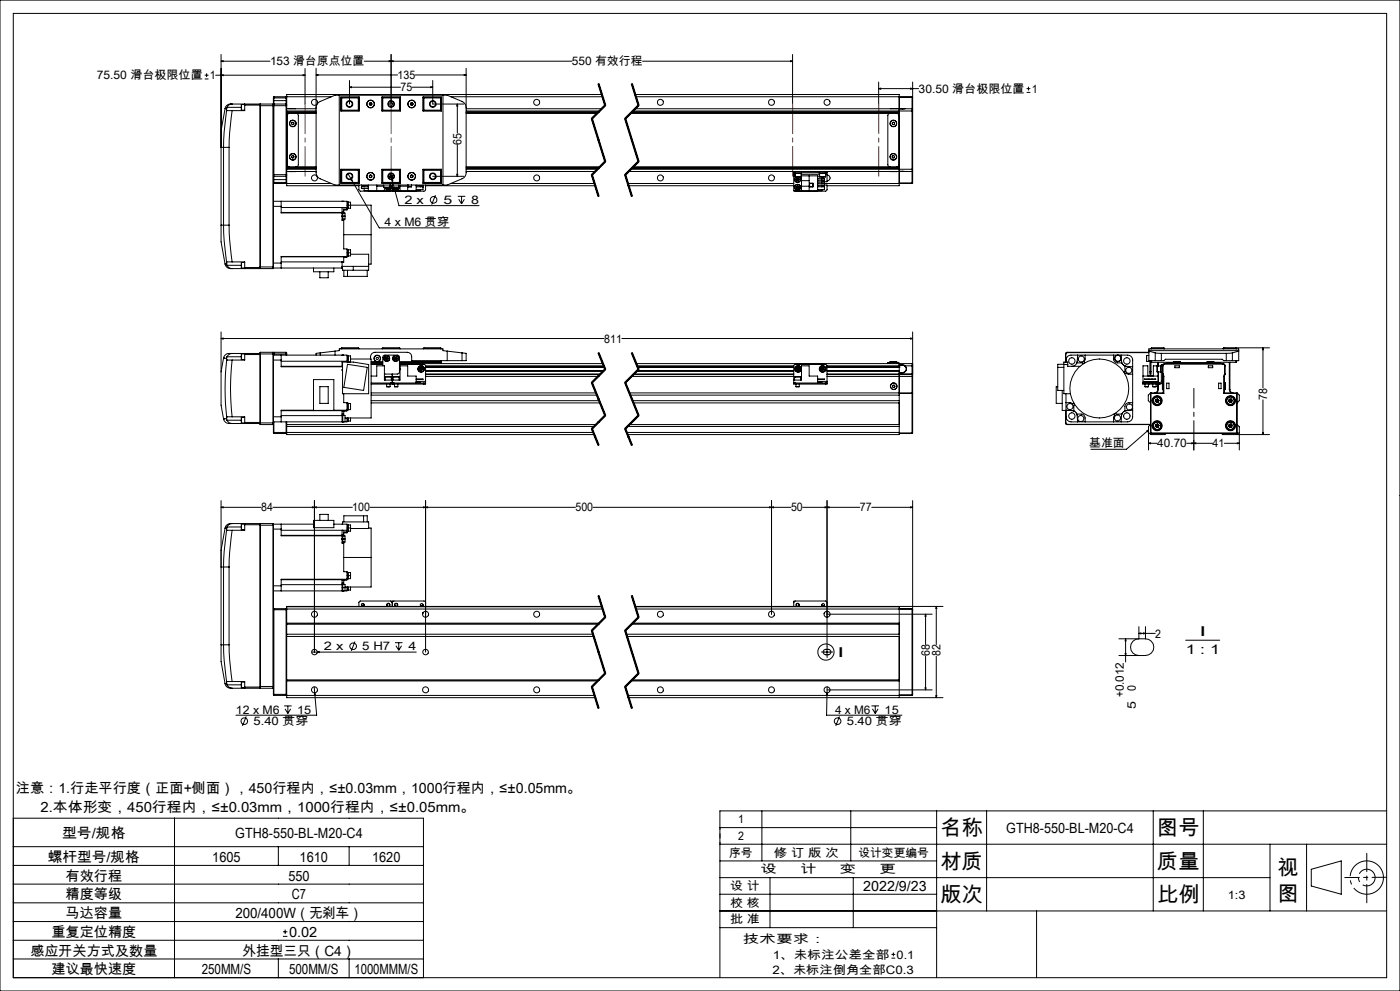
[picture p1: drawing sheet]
<svg xmlns="http://www.w3.org/2000/svg" width="420mm" height="297mm" viewBox="0 0 420 297" stroke-linecap="round" stroke-linejoin="round" font-family="sans-serif">
<g fill="none" stroke="#000" stroke-width=".3">
<path d="M0 0h420v297h-420zM4 4h412v289h-412zM66.3 18.3l.7-.1v.3zM66.3 18.3h14.7M66.3 16.3v51.2M116.7 18.2l.6 .1-.6 .2zM117.3 18.3l.6-.1v.3zM117.3 16.3v14.9M171.6 18.3h-62.3M192.8 18.3h45M237.2 18.2l.6 .1-.6 .2zM237.8 16.3v14.9"/>
<path d="M61.4 23.7h1.1M61.4 22.5h1.1M62 22v1.1M64.7 22.5h26.8M66.3 22.5l.7-.1v.3zM67.5 32.6l-1.2 6.6v5h.8M67.5 32.6h.5M68 33.1l-.8 6.5-.1 4.6M68 33.1l1.6 .1M68 32.6v.5M68.1 32.2l-.1 .4M68.1 32.2h4.3"/>
<path d="M69.6 31.2h-.3a1.6 1.6 0 0 0-1.8 1.4M69.6 33.2l-.7 6.5-.2 4.5M69.6 31.2l8.4 .1M69.6 31.2l-.8 .2-.7 .8M72.5 31.3v1.7M72.5 31.3h.9M72.5 33h.9M73.4 31.2v.3M73.4 31.5v1.7h-3.8M73.4 31.5h4.6M78 31.3v.4M78 31.7v48.3"/>
<path d="M78 31.7h8M78.1 31.2v49.3M78.1 31.2h3.8M78.1 31.2l-.1 .1M81.9 31.2v49.3M81.9 31.2l.1 .1M82 31.3v48.7M82 30.2v1.1M82 29.4h4M82 30.2h4M82.2 31.2v21.6M82.2 29v2.2"/>
<path d="M82.2 31.2h3.6M82.2 29l-.2 1.2M82.2 29h3.6M82.2 31.2l-.2 .1M85.8 31.2v21.6M85.8 29v2.2M85.8 31.2l.2 .1M85.8 29l.2 .2M86 31.3v.4M86 31.7v20.6M86 34h8.8M86 32.6h8.8"/>
<path d="M86 33.7h8.8M86 29h13.4M86 33.3h8.8M86 33.6h8.8M86.7 32.6h2M86.9 34l-.5 .2-.2 .3v15l.2 .3 .5 .2M87.5 36.8l.4-.2 .3 .3v.3l-.4 .2-.3-.3zM88.8 34l.5 .2 .2 .3v15l-.2 .3-.5 .2M90.9 22.4l.6 .1-.6 .2zM91.5 20.5v10.7M94.8 32.2l.4-1.1 .5-.5 4.8-2.1h33.7l4.8 2.1 .5 .5 .3 1.1M94.8 22.5l.6-.2v.3z"/>
<path d="M94.8 20.5l.1 31.6 .8 1.3 4.8 2.1h33.7l5.1-2.3 .5-1.5v-31.2M94.8 22.5h24.5M101.8 28.5v27M102.2 32.6h.1M102.2 29.1h5.6v4.2h-5.6zM102.3 29.3v4M102.3 29.3h5.2M102.5 29.2v4M102.5 29.2h5.3M102.5 33.2h5.3M102.5 29.2l-.2 .1M104.8 26.1l.6-.1v.3z"/>
<path d="M104.8 24.1v7.1M104.8 26.1h15.4M107.5 29.3l.2-.1v4l-.2-.2M107.5 33h-5.2l.2 .2M107.5 29.3v3.7M110.8 31.4l.4 .1M110.8 31v.4M111.2 30.8l.3 .2M111.2 30.8l-.4 .2M111.5 31.4l-.3 .1M111.5 31v.4M114.6 29.1h5.5v4.2h-5.5z"/>
<path d="M114.6 29.2h5.5M114.6 33.2h5.5M114.8 29.3v3.7M114.8 29.3l-.1-.1v4l.1-.2M114.8 33h5M114.8 29.3h5M119.8 29.3l.2-.1v4l-.2-.2M119.8 29.3v3.7M123.2 31v.4M123.2 31.4l.3 .1M123.5 30.8l.3 .2M123.5 30.8l-.3 .2"/>
<path d="M123.7 26.1h6.1M123.8 31.4l-.3 .1M123.8 31v.4M124.6 22.5h15.2M126.9 29.1h5.5v4.2h-5.5zM126.9 29.2h5.3M126.9 33.2h5.3M127.2 29.3v3.7M127.2 29.3l-.2-.1v4l.2-.2M127.2 33h5.1l-.1 .2M127.2 29.3h5.1M129.2 26l.6 .1-.6 .2z"/>
<path d="M129.8 24.1v7.1h9.4M132.2 29.2v4M132.2 29.2l.1 .1M132.3 29.3v4M132.3 32.6h.1M132.9 28.5v27M135.3 29h45.4M137.2 31.2l.1 .6h-.3zM137.2 31.2v8.6M139.2 22.3l.6 .2-.6 .1zM139.8 34h39.3M139.8 32.6h40.7"/>
<path d="M139.8 33.7h39.6M139.8 33.3h40M139.8 33.6h39.7M177.4 35.6l4 12.9M177.7 35.5l4 12.8M179.4 25.2l2 6.4M179.6 25.1l2 6.5-4 4 4 12.8-4 4 2 6.4M179.7 25.1l2 6.4M180.5 28.3h-94.5v3M181.4 31.4l-4 4M181.7 31.7l-4 4M187.4 35.6l4 12.9"/>
<path d="M187.7 35.5l4 12.8M189.1 34h80.7M189.4 25.2l2 6.4M189.4 33.7h80.4M189.5 33.6h80.3M189.6 25.1l2 6.5-4 4 4 12.8-4 4 2 6.4M189.7 25.1l2 6.4M189.9 33.3h83.7M190.5 28.3h79.3v5M190.5 32.6h80.3M190.7 29h82.9M191.4 31.4l-4 4"/>
<path d="M191.7 31.7l-4 4M263.6 26.6l.6-.2v.3zM263.6 26.6h12M263.6 24.6v6.6M267 34l-.5 .2-.2 .3v15l.2 .3 .5 .2M267.1 32.6h2M267.7 36.8l.3-.2 .4 .2-.1 .4-.3 .2-.3-.3zM269 34l.5 .2 .2 .3v15l-.2 .3-.5 .2M269.8 33.3v17.4M269.8 29.2h3.8M270.8 32.7h-1v.6M270.8 32.6h.7"/>
<path d="M270.8 32.6v.1M271.5 32.6l-.7 .1M271.5 32.6h2.1M273.2 26.4l.6 .2-.6 .1zM273.6 33.3h.2M273.6 32.6v.7M273.6 32.6l.2 .2M273.6 29l.2 .1-.2 .1M273.6 29v.2M273.6 29.2v3.4M273.6 33.3v17.4M273.8 24.6v8.2"/>
<path d="M273.8 32.8v.5M273.8 33.3v17.4M308 27.7h1.1M308 26.6h1.1M308.5 26v1.1M67.1 44.2h1.6M67.1 44.2v23.3M68.7 44.2v23.3M82 54.6h4M82 52.3h4M82 52.7l.2 .1M82 53.8h4"/>
<path d="M82 54.8l.2 .2M82.2 52.8v2.2M82.2 52.8h3.6M82.2 55h3.6M85.8 52.8v2.2M86 52.3v.4M86 52.7v3h21.7M86 50h8.8M86 50.3h8.8M86 51.4h8.8M86 55h13.4M86 50.7h8.8"/>
<path d="M86 50.4h8.8M86 52.7l-.2 .1M86 54.8l-.2 .2M86.7 51.4h2M87.6 46.7l.3-.1 .3 .3-.1 .4-.4 .1-.2-.3zM102.2 51.4h.1M102.2 50.7h5.6v4.2h-5.6zM102.3 50.7v4M102.3 54.7h5.2M102.3 54.7l.2 .1M102.5 50.8v4M102.5 54.8h5.3"/>
<path d="M102.5 50.8l-.2 .2h5.2M102.5 50.8h5.3M104.4 52.1l.9 1.4M105.3 53.5l.4 .5-.3 .1zM105.3 53.5l8.5 14.8h21M107.5 51l.2-.2v4l-.2-.1M107.5 51v3.7M107.7 55.5v1.4l.4 .4 9.3-.1M108.4 56l.4-.3 .4 .3M108.4 55.5v.1h2.1M108.4 56h2.1M108.4 56v.3"/>
<path d="M108.4 56v.5h2.1M108.6 56.5h.4M109.3 56.5v.6h1.2M109.3 55.6v.4M110.5 55.5v1.7h14.3v-1.7M110.8 53l.4 .2M110.8 52.6v.4M111.2 52.5l.3 .1M111.2 52.5l-.4 .1M111.5 53l-.3 .2M111.5 52.6v.4M113 55.5v1.7"/>
<path d="M113 55.8h2.1M114.6 50.7h5.5v4.2h-5.5zM114.6 54.8h5.5M114.6 50.8h5.5M114.8 51v3.7M114.8 54.8v.1M114.8 51l-.1-.2v4l.1-.1M114.8 54.7h5M114.8 51h5M115.1 56.1h1.8M115.1 55.5v.6M115.3 56.2v1"/>
<path d="M115.5 54.8v.1M116.1 56.2v.3M116.1 56.5l.5 .1M116.5 56.2l-.4 .3M116.5 56.2l.1 .4M116.6 56.2l.4 .1M116.9 55.5v.6M116.9 55.9l.1 .4M116.9 53h.3zM117 53l.2 .2M117 56.3l-.4 .3M117 53.1l.1 .1"/>
<path d="M117.1 55.5a.87 .87 0 0 1-.2 1.4 .87 .87 0 0 1-1.3-.7M117.1 55.5a.91 .91 0 0 1-.2 1.5 .91 .91 0 0 1-1.3-.8M117.1 52l.4 1.7M117.2 53h.1M117.2 52.7h.5M117.2 52.4v.6M117.5 53.7l.4 .5-.3 .1zM117.5 53.7l2.2 7.9h24M117.7 52.6v.5M117.7 55.5v1.7M117.8 56.1h1.8M117.8 55.5v.6"/>
<path d="M118.4 56.2v.2M118.4 56.4l.5 .2M118.8 56.2l-.4 .2M118.9 56.2v.4M118.9 56.2l.4 .1M119.2 54.8v.1M119.3 56.2v.1M119.3 56.3l-.4 .3M119.6 55.6a.9 .9 0 0 1-.5 1.4 .9 .9 0 0 1-1.2-.8M119.6 55.7a.87 .87 0 0 1-.5 1.3 .87 .87 0 0 1-1.1-.8M119.6 55.5v.6M119.8 51l.2-.2v4.1"/>
<path d="M119.8 51v3.7M119.8 54.8v.1M119.8 54.7l.2 .1M120 55.5v1.7M120 55.8h2.3M122.3 55.5v1.7M122.4 55.5v.5h1.1l-.1-.5M122.4 55.5v.5M123.2 52.6v.4M123.2 53l.3 .2M123.5 52.5l.3 .1M123.5 52.5l-.3 .1"/>
<path d="M123.8 53l-.3 .2M123.8 52.6v.4M124.8 56h2.1M126.1 55.6v.4l.4-.3 .4 .3M126.1 56.8v.3h-1.3M126.9 56v.3M126.9 50.7h5.5v4.2h-5.5zM126.9 55.5v.1h-2.1M126.9 56v.8h-2.1M126.9 54.8h5.3M126.9 50.8h5.3M127.2 51v3.7"/>
<path d="M127.2 51l-.2-.2v4l.2-.1M127.2 54.7h5.1M127.7 55.5v1.4l-.4 .4-9.4-.1M127.7 55.7h50.8M129.8 52.8h9.4M130.6 58.5l-1.1 2.8M132.2 50.8v4M132.2 50.8l.1 .2h-5.1M132.3 50.7v4M132.3 51.4h.1M132.3 54.7l-.1 .1M135.3 55h43"/>
<path d="M137 52.2h.3l-.1 .6zM137.2 43.4v9.4M137.3 58.8h2.3M137.6 59.7l.9 1.4M138.5 58.8v2.3M139.3 59.7l-.8 1.4M139.8 50h40.2M139.8 50.3h39.9M139.8 51.4h38.8M139.8 50.7h39.4M139.8 50.4h39.8M177.4 52.5l2 6.4"/>
<path d="M177.7 52.3l2 6.5M181.4 48.3l-4 4M181.7 48.5l-4 4M187.4 52.5l2 6.4M187.7 52.3l2 6.5M188.3 55h49.8M188.6 51.4h49.5M188.6 55.7h49.5M189.2 50.7h84.4M189.6 50.4h80.2M189.7 50.3h80.1M190 50h79.8"/>
<path d="M191.4 48.3l-4 4M191.7 48.5l-4 4M238.1 51.4h.5M238.1 51.7h.5M238.1 51.7v.5M238.1 51.4v.3M238.1 52.2v5h7.2v-4.5h-5M238.1 52.7h.4M238.1 52.2h.4M238.4 51.7v.3h2.1v-.3M238.5 53h.1M238.5 53h1.8"/>
<path d="M238.5 52v1M238.6 53h1.7M238.6 51.4v.3M238.6 51.4h9M238.6 51.7h9M238.8 53.8l.2 .5M238.8 55.9l.1 .5M238.8 55.9l.5 .2M238.9 53a.91 .91 0 0 0-.3 1.4 .91 .91 0 0 0 1.4 0 .91 .91 0 0 0-.3-1.4M238.9 56.4l.4 .2M238.9 53a.88 .88 0 0 0-.3 1.3 .88 .88 0 0 0 1.4 0 .88 .88 0 0 0-.4-1.3M239 53.4h.5"/>
<path d="M239 53.4l-.2 .4M239 53.4l.3 .4M239.3 55.6l-.5 .3M239.3 55.6l.4 .2M239.3 55.6v1M239.3 56.1l-.4 .3M239.3 56.1l.4 .2M239.3 53.8l-.3 .5M239.3 53.8l.2 .4M239.5 53.4l.3 .4M239.5 53.4l-.2 .4M239.5 54.2l-.5 .1"/>
<path d="M239.7 55.8v.5M239.7 55.8l-.4 .3M239.7 56.3l-.4 .3M239.8 53.8l-.3 .4M239.8 53.8h-1M240.3 52v1M240.3 52.2h5.6M240.5 52.7v4.5M240.5 54.1h2.2M240.5 55.8h2.2M242.7 52.7v4.5M242.9 54.9h1v1.1h-1z"/>
<path d="M243.9 55h-1v1M245.3 53.4h2v.5M245.3 54.3h2v.5h-2M245.3 55.1h2v.5h-2M245.3 56h2M245.3 53.9h2M245.3 52.8h.6M245.8 51.7v.3h2v-.3M245.9 53h1.7M245.9 53h1.8M245.9 52v1M246.6 55.6v.4l.3-.3 .4 .3"/>
<path d="M246.6 53v.4M246.6 54.8v.3M246.6 56.8v.3h-1.3M246.6 55h27M246.7 53.4h.5M247.3 53.9a.41 .41 0 0 1-.4 .3 .41 .41 0 0 1-.3-.3v.4M247.3 53.7v.2M247.3 56v.3M247.3 55.5h.8v1.4l-.4 .4-9.3-.1M247.3 56v.8h-2M247.3 53.8h.1M247.6 51.4h.5"/>
<path d="M247.6 51.7h.5M247.6 51.4v.3M247.6 53h.1M247.7 52v1M247.7 52.2h.4M248.1 52.4a.9 .9 0 0 1 .9 .9 .9 .9 0 0 1-.9 .9M248.1 51.7v.5M248.1 51.4v.3M248.1 52.2v2.3h-.8M248.1 51.4h22.7M267.1 51.4h2M267.8 46.7l.3-.1 .3 .4-.1 .3-.4 .1-.3-.3z"/>
<path d="M269.8 50.7v5h-21.7M269.8 50.7v.6h1M269.8 54.8h3.8M270.8 51.3l.7 .1M270.8 51.4h.7M270.8 51.3v.1M271.5 51.4h2.1M273.6 50.7h.2M273.6 50.7v.7M273.6 54.8h.2M273.6 54.8v.2M273.6 51.4v3.4"/>
<path d="M273.8 50.7v.5M273.8 51.2l-.2 .2M273.8 54.8l-.2 .2M273.8 51.2v3.6M66.3 67.5v5l1.2 6.6M66.3 67.5h.8M67.1 67.5h1.6M67.1 67.5l.1 4.6 .8 6.5M67.5 79.1a1.8 1.8 0 0 0 2.1 1.4M68 78.6v.5M68 79.1l.1 .4M68 79.1h-.5"/>
<path d="M68.1 79.5l.5 .6 1 .4M68.1 79.5h4.3M68.7 67.5l.2 4.5 .7 6.5M69.6 78.5l-1.6 .1M69.6 78.5h3.8v1.7M72.5 78.7v1.6M72.5 78.7h.9M82 60.3h2.3M82 61.8h2.3M82 78.8h2.3M84.3 60.3v1.5M84.3 78.8v1.5"/>
<path d="M84.3 60.3h19.8v2.6h-1M84.3 61.8v2h18.3M84.3 63.7h18.3M84.3 78.5h18.3M84.3 62.2h19.8M102.6 60.3h.2M102.6 63.8v1M102.6 63.8h.2v2h-.2M102.6 64.8v1.3h.5M102.6 63.7v.1M102.6 62.2h.1M102.6 62.2v1.5"/>
<path d="M102.6 62.2v.1M102.6 78.5v1.8M102.6 64.8h.9M102.6 79.8h8M102.6 63.6h.5M102.8 63.8h.7v1M102.8 60.3h.1M103.1 65.7v.4M103.1 63.6v.2M103.1 66.1v8.5h1v2.3M103.1 70.3h8.2M103.5 64.8v.9h-.7"/>
<path d="M104.1 76.9l-19.8 .1M104.1 74.8h.4v2M104.1 61.5h7.2v8.8M104.1 77.1h-1v1.5l-.5-.1M104.1 62.6h-1v1M104.1 60.5h.4v2h-.4M104.1 76.9h-19.8v1.9M104.1 75.8h1.1M104.3 74.8v2M104.3 60.5v2M104.5 74.9h.7v.9M104.5 60.6h.7v1.8h-.7"/>
<path d="M105.2 75.8v.9l-1.1 .1M105.2 76.2h5.4v4.8h-7.8v-.7h-20.8M106 79.8v1.2M111.3 70.3v8.9h-.7M66.3 99.5v11.9M72.5 80.3h.9M73.4 80.2v.3M73.4 80.2h4.6M78 80.4l-8.4 .1M78 80v.4M78 80h4M78 80.4l.1 .1"/>
<path d="M78.1 80.5h3.8M82 80l-.1 .5M94.1 80.3v1.2h6.1v-1.2M96 81.5v1.8h2.5v-1.8M103.2 81v1.8h7v-1.8M104.2 81v1.8M273.8 99.5v12.6M66.3 101.5l.7-.2v.3zM66.3 111.4v10l.8 4.2M66.3 101.5h115M67.1 107.3h.1M67.1 107.3l.9 .1"/>
<path d="M67.1 107.3l-.8 4.1M68 107.4v.4M68 107.8l1.6 .1M68 107.8a74.9 74.9 0 0 0 0 17.2M68.1 106.9l-.1 .5M68.1 106.9h4.3M69.6 105.9h-.2a1.84 1.84 0 0 0-2.3 1.4M69.6 107.9a73.4 73.4 0 0 0 0 17M69.6 105.9a1.76 1.76 0 0 0-1.5 1M69.6 105.9h8.4M72.4 106.9l.1 .9M72.5 106.1l-.1 .8"/>
<path d="M72.5 106.1v1.7M72.5 106.1h.9M72.5 107.8h.9M73.4 105.9v.4M73.4 106.3v1.6h-3.8M73.4 106.3h4.6M78 106.1h8M78 106.3v20.3M78.1 105.6l-.1 .7M78.1 105.6v21.6M78.1 105.6h3.8M81.9 105.6v21.6"/>
<path d="M81.9 105.6l.1 21.1M82 106.4h22.1v1.9M82 107.9h2.3M82.2 105.6v.8M82.2 105.6h3.6M82.2 105.6l-.2 .2M84.3 106.4v1.5M84.3 107.9v2h18.3v-1.4h3.4l4.6 .8v8.7h-7.8v-9.5M84.3 109.8h18.3M84.3 108.3h19.8M85.8 105.6v.8M85.8 105.6l.2 .5"/>
<path d="M86 106.1v.3M94.1 113.8h6.1v9.2h-6.1zM96 115.9h2.5v5h-2.5zM96.1 105.8l-1.3 .1v.5M96.1 105.8v.6M100.5 105.2v1.2M100.5 105.2l1.3-.1v-.5h31.1v.5l1.3 .1M100.5 105.2l-4.4 .6M102.3 104.4h5.4M102.3 104.4v.2M102.5 104.2h5l.2 .2M102.5 104.2v.4"/>
<path d="M102.5 104.2l-.2 .2M102.6 106.4h.1M102.8 110.7v.3M102.8 106.4h.1M103.1 118v2.7h1v2.4h-19.8M104.1 106.6h.4v2M104.1 108.3v.2M104.2 109.2l6 .9-1.1 6.9-5.9-.9zM104.3 106.6v1.9M104.5 106.7h.7v.9M105.2 107.6h6.1v17.7h-7.8M105.2 107.6v.9"/>
<path d="M107.7 104.4v.2M111.2 107.6a1.55 1.55 0 0 1 1.3-2h9.7a1.33 1.33 0 0 1 1.3 1.3v1.2h15.1M111.3 117.8h67.5M111.3 118.4h67.8M111.3 109h3.5M111.3 114.8h5.9M111.3 115.1h5.9M111.3 109.2h3.5M111.3 112.7h1.7v-3.1h2.3v4.3h4.7v-4.3h2.3v3.1h2.5v2.1M111.3 108.6h3.5M111.3 108.4h3.5M114.7 104.4l.1-.2h5l.2 .2"/>
<path d="M114.7 104.4h5.3M114.7 104.4v.2M114.8 109.6v-2.5l.5-.6 4-.1 .4 .3v5.1l-.5 .3h-3.9M115.5 107.5l.3 .4M115.6 113h1.8M115.6 113v.9M115.7 107h.5M115.7 107l-.2 .5M115.7 107l.3 .4M116 115.9h1M116 115.1v.8M116 107.4h.5"/>
<path d="M116 107.4l.3 .4M116 107.4l-.2 .5M116 107.4l-.5 .1M116.2 107l.3 .4M116.2 107l-.2 .4M116.3 107.8l-.5 .1M116.5 107.4l-.2 .4M117 115.1v.8M117.2 114.8h1M117.2 115.1h.5M117.2 114.8v.3M117.4 112.9l-1.8 .1"/>
<path d="M117.4 113h.1M117.4 113v.9M117.7 115.1h.5M117.7 112.1v3M117.9 113h.2M117.9 113v.9M118.1 112.9l-.2 .1M118.1 112.9h1.6M118.2 114.8h9M118.2 115.1h9M118.2 114.8v.3M118.2 107.5l.2 .4"/>
<path d="M118.4 115.9h.9M118.4 115.1v.8M118.4 107h.5M118.4 107l-.2 .5M118.4 107l.6 .8M118.7 107.4h.5M118.7 107.4l-.3 .5M118.7 107.4l-.5 .1M118.9 107l.3 .4M118.9 107l-.2 .4M119 107.8l-.6 .1M119.2 107.4l-.2 .4"/>
<path d="M119.3 115.1v.8M119.7 113h.1M119.7 113v.9M119.8 110l.2 .5-.2 .6M119.8 109.2l7.7 .2 .2 4.9M119.8 110.2v.7M119.8 110.3v.5M119.8 109h61M119.8 108.4h12.4M120 104.4v.2M124.8 114.4h1.3v.2h-1.3M124.8 113.6h2.1l-2.1 .1"/>
<path d="M124.8 114.3h2.9M125.9 110.3v.5M125.9 110.3l.4 .3M125.9 110.8l.5 .3M126.3 110.1l-.4 .2M126.3 110.1l.5 .2M126.3 110.1l.1 1M126.3 110.6l-.4 .2M126.3 110.6l.5 .2M126.8 110.3v.5M126.8 110.3l-.5 .3M126.8 110.8l-.4 .3"/>
<path d="M127 104.4h5.3M127 104.4v.2M127.2 114.8h.5M127.2 114.8v.3M127.7 114.8v.3h-.5M127.7 114.3v.5M127.7 110h53.6M127.7 111.2h53.4M127.7 110.1h53.6M127.7 111.1h53.5M127.7 109.6h53.4M127.7 112.1h52.5"/>
<path d="M127.7 112.3h52.3M127.7 112.8h51.7M127.7 109.9h53.5M127.7 111.2h53.3M132.2 104.2h-5l-.2 .2M132.2 108.4l.1 .2h-12.5M132.2 104.2v.4M132.2 108.1v.3M132.2 104.2l.1 .2M132.3 104.4v.2M132.3 108.1v.9M134.2 105.2v2.9"/>
<path d="M134.2 105.2l4.4 .6M138.6 105.8l1.2 .1v2.2h-1.2M138.6 105.8v2.3M177.4 114.7l4 9.9M177.7 114.6l4 9.8M179.4 105.8l2 4.9M179.6 105.8l2 4.9-4 4 4 9.8-4 4 2 4.9M179.7 105.7l1 2.5M180.7 108.2l1 2.4zM181.4 110.6l-4 4M181.7 110.8l-4 4M186.5 101.5h87.3"/>
<path d="M187.4 114.7l4 9.9M187.7 114.6l4 9.8M188.8 117.8h84.8M189.1 118.4h80.7M189.4 105.8l2 4.9M189.4 112.8h48.7M189.6 105.8l2 4.9-4 4 4 9.8-4 4 2 4.9M189.7 105.7l2 4.9M190 112.3h48.1M190.2 112.1h47.9M190.8 109h82.8M191 111.2h47.1"/>
<path d="M191.1 111.2h47M191.1 109.6h47M191.2 111.1h46.9M191.2 109.9h46.9M191.2 110h46.9M191.3 110.1h46.8M191.4 110.6l-4 4M191.7 110.8l-4 4M238.1 114.8h.5M238.1 113.9h2.4v-4.3h2.2v3.1h2.6v2.1M238.4 113h.1M238.4 113v.9"/>
<path d="M238.5 112.9l-.1 .1M238.5 112.9h1.6M238.6 114.8v.3M238.6 114.8h9M238.6 115.1h9M238.8 115.9h1M238.8 115.1v.8M239 110.8l.4 .3M239 110.3v.5M239 110.3l.4 .3M239.4 110.6v.5M239.4 110.6l.5 .2"/>
<path d="M239.5 110.1l-.5 .2M239.5 110.1l.4 .2M239.5 110.1l-.1 .5M239.8 115.1v.8M239.9 110.8l-.5 .3M239.9 110.3v.5M239.9 110.3l-.9 .5M240.2 113h.1M240.2 113v.9M245.3 114.4h1.3v.2h-1.3M245.3 113.6h2l-2 .1M245.3 114.3h2.8"/>
<path d="M246.3 110.3l.1 .5M246.3 110.3l.5 .3M246.4 110.8l.4 .3M246.7 110.1l-.4 .2M246.7 110.1l.5 .2M246.7 110.1l.1 1M246.8 110.6l-.4 .2M246.8 110.6l.4 .2M247.2 110.3v.5M247.2 110.3l-.4 .3M247.2 110.8l-.4 .3M247.6 114.8h.5"/>
<path d="M247.6 114.8v.3M248.1 109.9l21.7 .1M248.1 111.2h21.7h-21.7M248.1 114.3v-4.7l-.3-.3-9.2-.1-.5 .4v5.5h.5M248.1 114.8v.3h-.5M248.1 114.3v.5M248.1 110h21.7M248.1 110.1h21.7M248.1 111.1h21.7M248.1 109.6h21.7M248.1 112.3h25.5M248.1 112.8h25.5"/>
<path d="M266.3 109v-.3h3.4v.3M267 108.4h2M267 108.4v.6M267.1 108.7h1.9M267.9 115.4h.4l.2 .4-.2 .3h-.4l-.2-.4zM269 108.4v.6M269.8 109.6v20.6h-81.6M269.8 110h.1M269.8 117.9h3.8M269.8 111.8h1M269.8 111.7h1M269.8 109.5h1"/>
<path d="M270.8 109.3h-1v-.3v.6M270.8 109.5l.6 .2M270.8 109.3l.7 .3M270.8 109.3v.2M270.8 111.7v.1M271.4 109.7a1.07 1.07 0 0 1 .4 1.2 1.07 1.07 0 0 1-1 .8M271.5 109.6a1.19 1.19 0 0 1 .4 1.3 1.19 1.19 0 0 1-1.1 .9M271.5 109.6h2.1M271.5 109.6l-.1 .1M273.2 101.3l.6 .2-.6 .1zM273.6 117.8v.1M273.6 117.8l.2 .1h-.2"/>
<path d="M273.6 109v.6M273.6 109l.2 .1v.5h-.2M273.6 112l.2 .1M273.6 112v.3M273.6 112.8h.2M273.6 112.3v.5M273.6 109.6v2.4M273.6 112.8v5M273.6 117.9v11.8M273.6 112l-25.5 .1M273.8 112.1l-.2 .2M273.8 112.1v.7"/>
<path d="M273.8 112.8v16.9M317.3 110.1h1.9M317.3 115.9h-.4v5h1.8M318.7 117v6h2.2M319.2 109.2h-1.9v7.8h1.9M319.2 109.3h1.1M319.7 106.1h.1M319.7 106.1v2.4M319.8 106.1v2.4M319.8 118v6.9a1.57 1.57 0 0 0 1.5 1.5h2.8M320.1 105.7l-.3 .4M320.1 105.6l-.4 .5"/>
<path d="M320.1 105.6h24.6M320.1 105.6v.1M320.1 105.7h24.6M323 108.8a1.55 1.55 0 0 1-1.4 1M323 108.8h1.8l.2 .2M323.3 106.4l-.3 2.4M324 109.8h-3.7v-1.3h-1.1v9.5h1.9M325.5 106.4v1.3l-.3 .7 .2 .4M334.1 106.4v1.2a1.21 1.21 0 0 0 1.1 1.2h1.3l1 .9M335.2 106.4h-13.9a1.62 1.62 0 0 0-1.5 2.1M335.5 106.4h2.8a1.45 1.45 0 0 1 1.5 1.5v13.9M336.3 106.4l.1 1.2a1.83 1.83 0 0 0 1.1 2.1"/>
<path d="M337.5 112l.3-.2 .6 .3h1.4M337.5 109.7v1.7l-.3 .2M337.5 109.7l2.3 .2M342.9 112.7h4.6M343 114.4h4.3v.2h-4.3zM343.3 113.6l.9 .1zM343.4 114.8h-.6v.3h.6M343.4 114.8h4.5M343.4 115.1h1.3M343.4 114.8v.3M343.5 115.9h1M343.5 115.1v.8"/>
<path d="M344 106.5v1.8M344 108.3h1M344 106.5h.7M344.5 113.6l.5 .1zM344.5 115.1v.8M344.7 115.1h1M344.7 114.8v.3M344.7 105.1h26.9M344.7 105.2l1.9 .6M345 111.4v.7h.3v-.7M345 111.4h.3M345 108.1v3.3"/>
<path d="M345.2 117.9v-.1l.1 .1M345.2 117.9h.1M345.2 117.9v11.8M345.3 117.9h3.8M345.3 104.4h4M345.3 104.4v.2M345.3 108.1v3.3M345.3 117.9v11.8M345.3 108.4l.2 .2M345.3 113.6l.6 .1zM345.5 104.2h3.6M345.5 108.6h6.6"/>
<path d="M345.5 104.2v.4M345.5 108.1v.5M345.5 104.2l-.2 .2M345.7 115.1h2.2M345.7 114.8v.3M345.8 115.9h1.1M345.8 115.1v.8M346.2 113.6l.5 .1zM346.6 108.1h1.8M346.6 105.8l1.8 .1M346.6 108.1h-1.9v-3.5h26.9v3.5h-1.9M346.6 105.8v2.3"/>
<path d="M346.7 119.7l-.1 .5M346.7 119.7l.8 .8M346.9 115.1v.8M347.1 109.7l.1 1.8zM347.2 111.5h1M347.3 116.8a.96 .96 0 0 1-1 1M347.3 116.8h.2M347.3 108.6v1M347.3 115.1v1.7M347.3 119.6l.4 .4M347.3 119.6l-.6 .1M347.3 119.6l-.2 .5"/>
<path d="M347.5 111.5v3.3M347.5 116.8l-.6 1M347.5 108.6v1.1M347.5 115.1v1.7M347.7 120l-.2 .5M347.7 120l-.6 .1M347.9 114.8v.3M348.2 109.7l-2.2-.1v3h-1.7v-3h-1.4v5.2M348.4 109.6h-.2v1.9h.2M348.4 114.3l-.5 .5M348.4 114.3h.4M348.4 105.9h19.5"/>
<path d="M348.4 108.1h.7l.5-.4h17l.5 .4h.8M348.4 109.7h.4M348.4 105.9v2.2M348.4 109.7v4.6M348.7 114.8l.1 2M348.7 114.8h.1M348.8 114.8h-.1M348.8 112.1v.2M348.8 109.6v-.4h-.4v.5M348.8 114.3a.79 .79 0 0 1-.9 .8M348.8 109.6h.1M348.8 112v.3"/>
<path d="M348.8 112h.1M348.8 114.8v2M348.8 114.8h.1M348.8 116.8h.1M348.8 109.6v4.7M348.8 112.3l.2 .5M348.9 112v.1M348.9 109.6v2.4M348.9 114.8h.1M348.9 112.1l.2 .7M348.9 112.1l-.1 .2M348.9 114.8v2"/>
<path d="M349 116.7l-.1 .1M349 112.8h.1M349 117.8l.1 .1M349 117.8h-3.8l-.7 .6v1.7l.7 .7M349 112.8v5M349.1 104.2v.4M349.1 112.8v5.1M349.1 104.2l.2 .2M349.3 104.4v.2M349.4 109v.1M349.4 109.1l-.5 .5M349.4 109l-.5 .1-.1 .5"/>
<path d="M349.4 109h17.5M349.4 109.1h17.5M350 114.8h.7v1.7h-.7zM350.8 108.7h-.7v.3M350.8 108.7h14.7M350.8 108.7v.3M352.1 108.4h2.1M352.1 108.6l.1 .1M352.1 108.6h2.1M352.1 108.4v.3M352.5 109.6h1.3v.6h-1.3zM354.2 108.6l-.1 .1"/>
<path d="M354.2 108.4v.2M362.1 108.4h2M362.1 108.6l.1 .1M362.1 108.6h2M362.1 108.4v.2M362.5 109.6h1.3v.6h-1.3zM364.1 108.4v.2M364.1 108.6h6.7M365.5 108.7h.6v.3M365.5 108.7v.3M365.6 114.8h.7v1.7h-.7zM366.9 109.1l.5 .5"/>
<path d="M366.9 109v.1M366.9 109l.4 .1 .2 .5M367 104.4h4M367 104.4v.2M367.1 112.8h.2M367.1 117.9h3.9M367.1 104.2v.4M367.1 112.8v5.1M367.1 104.2l-.1 .2M367.3 116.7v.1M367.3 117.8l-.2 .1M367.3 117.8h3.9l.6 .6v1.7l-.6 .7"/>
<path d="M367.3 112.8v5M367.3 114.8h.1M367.3 112.1l-.2 .7M367.3 112.1l.2 .2M367.3 114.8v2M367.3 114.8h.2M367.3 116.8h.2M367.4 112l-.1 .1M367.4 112h.1M367.4 109.6h.1M367.4 109.6v2.4M367.5 112.3l-.2 .5"/>
<path d="M367.5 114.8v2M367.5 112.1v.2M367.5 112v.3M367.5 109.6v2.5M367.9 108.1h1.8M367.9 105.9v2.2M368.8 119.7l-.2 .5M368.8 119.7l.7 .8M368.8 116.8l.6 1M368.8 116.8h.2M368.8 108.6v8.2M369 116.8a.96 .96 0 0 0 1 1"/>
<path d="M369 108.6v8.2M369.3 119.6l.4 .4M369.3 119.6l-.5 .1M369.3 119.6l-.2 .5M369.7 105.8l-1.8 .1M369.7 120l-.2 .5M369.7 120l-.6 .1M369.7 105.8v2.3M370.8 108.1v.5M371 117.9h.2M371 117.9v-.1l.2 .1M371 104.4l-.2-.2v.4"/>
<path d="M371 104.4v.2M371 108.1l-.2 .5M371 117.9v11.8M371.2 117.9v11.8M371.6 105.2l-1.9 .6M378.9 104.2v12.1M378.9 119.8v10.4M378.9 104.2l.1 .6h-.3zM380.9 104.2h-13.8M67.1 125.6a2.06 2.06 0 0 0 2.5 1.3M67.1 125.6h.1M68 125.4l.1 .5"/>
<path d="M68 125.4l-.9 .2M68 125v.4M68.1 125.9l.6 .7 .9 .3M68.1 125.9h4.3M69.6 124.9l-1.6 .1M69.6 124.9h3.8v1.7M69.6 126.9h8.4M72.4 125.9l.1 .8M72.5 125.1l-.1 .8M72.5 125.1v1.6M72.5 125.1h.9M72.5 126.7h.9"/>
<path d="M73.4 126.6v.3M73.4 126.6h4.6M78 126.6l.1 .6M78 126.7h4M78.1 127.2h3.8M82 126.7v.5M82 129.5h4M82 124.9h2.3M82 127.2l.2 2.7M82 127.2h-.1M82.2 129.9h3.6M82.2 126.4v3.5"/>
<path d="M84.3 124.9v1.5M84.3 124.6h18.3M85.8 126.4v3.5M86 126.4v3.8h92.3M86 129.6h92M86 127.2h92.8M86 127.8h92.2M86 129.7l-.2 .2M94.1 122.9h-9.8v2M100.2 122.9h3.9M102.6 123.1h.1M102.6 123.1v1"/>
<path d="M102.6 124.6v1.8M102.6 124.5h.2v1.9M102.6 124.1v.5M102.6 124.1h.5M102.8 124.5h.7v1.9h-.7M103.1 124.1v.4M103.1 126.4h.1M104.1 120.9h.4v1.9l-.4 .1M104.1 123.2h-1v.9M104.1 125.3v1.1h-22.1M104.3 120.9v2M104.3 125.3v1"/>
<path d="M104.5 120.9h.7v1.9h-.7M104.5 125.3v1h-.4M105.2 125.3v.9h-.7M111.3 120.1h68.4M111.3 120.8h68.7M177.4 128.6l2 4.9M177.7 128.4l2 4.9M181.4 124.4l-4 4M181.7 124.6l-4 4M187.4 128.6l2 4.9M187.7 128.4l2 4.9M188 129.6h81.8"/>
<path d="M188.2 127.8h81.6M188.8 127.2h81M189.7 120.1h80.1M190 120.8h79.8M191.4 124.4l-4 4M191.7 124.6l-4 4M269.8 129.7h3.8M269.8 129.9h3.8M273.6 129.7v.2M273.6 129.7h.2M273.8 129.7l-.2 .2M319.7 126.7l.4 .5"/>
<path d="M319.7 126.7h.1M319.7 123v3.7M319.8 126.7l.3 .5M319.8 123v3.7M319.8 120.7h1.4l.6 .3 .4-.2M319.8 122.9l2.4 .3M320.1 127.2h25.1l-.6 .6v7.1M320.1 127.2h25.1M320.1 127.2h.1M322.1 123.2l.4 .2M322.2 123.2l.8 .9M322.4 121.3l-.2 .1v1.8"/>
<path d="M322.9 123.8l.1 .3M323 124.1h1.4a1.14 1.14 0 0 1 1.1 1.2v1.1M323 124.1l.3 2.3M334.2 124.1l.2 .3-.3 .6v1.4M334.6 123.8l.2 .3h1.7M336.5 124.1l-.2 2.3M336.8 123.8l-.3 .3M337.5 123.2l-1 .9M337.5 123.2l-.4 .2M339.8 120.7h-1.2a1.21 1.21 0 0 0-1.1 1.1v1.4M339.8 122.9l-2.3 .3M339.8 122.1v2.8a1.51 1.51 0 0 1-1.5 1.5h-13.9"/>
<path d="M344 129.1l.6-.2-.4 .5zM344.6 129.6l.6 .6h4.3l.3-.3M344.6 128.9l-6.7 5.8h-10.6M344.6 132.9l.6-.2v.3zM344.6 132.9h2.6M345.2 129.7h.1M345.2 129.7l.1 .2M345.3 129.7v.2M345.3 129.7h25.7M345.3 129.9h25.7M346.6 120.2l.4 .4M346.6 127.7l.4 .5"/>
<path d="M346.7 127.2l-.1 .5M346.7 127.2l.8 .8M347.1 120.1l-.1 .5M347.1 120.1l-.5 .1M347.3 127l-.6 .2M347.3 127l.4 .5M347.3 127l-.3 1.2M347.5 120.5l-.5 .1M347.5 128l-.5 .2M347.7 127.5l-.2 .5M347.7 127.5l-1.1 .2M356 132.9h7.8"/>
<path d="M357.5 132.7l.6 .2-.6 .1zM358.1 132.9l.6-.2v.3zM358.1 132v2.9M366.5 129.9l.3 .3h14.1M367.3 132.9h4.5M368.6 120.2l.4 .4M368.6 127.7l.4 .5M368.8 127.2l-.2 .5M368.8 127.2l.7 .8M369.1 120.1l-.1 .5M369.1 120.1l-.5 .1M369.3 127l.4 .5"/>
<path d="M369.3 127l-.5 .2M369.3 127l-.3 1.2M369.5 120.5l-.5 .1M369.5 128l-.5 .2M369.7 127.5l-.2 .5M369.7 127.5l-1.1 .2M371 129.7h.2M371 129.7v.2M371.2 129.7l-.2 .2M371.2 127.2l.6 .7v7M371.2 132.7l.6 .2-.6 .1zM371.8 129.6l-.6 .6"/>
<path d="M378.7 129.6h.3l-.1 .6zM66.3 152l.7-.1v.3zM66.3 152h12M66.3 150v43.2M67.5 158.3l-1.2 6.6v5h.8M67.5 158.3l.5 .1M68 158.8l-.8 6.6-.1 4.5M68 158.8l1.6 .1M68 158.4v.4M68.1 157.9l-.1 .5M68.1 157.9h4.3M69.6 156.9h-.3a1.69 1.69 0 0 0-1.8 1.4"/>
<path d="M69.6 158.9l-.7 6.5-.2 4.5M69.6 156.9l8.4 .1M69.6 156.9a1.64 1.64 0 0 0-1.5 1M72.5 157.1v1.6M72.5 157.1h.9M72.5 158.7h.9M73.4 156.9v.4M73.4 157.3v1.6h-3.8M73.4 157.3h4.6M78 157v.4M78 157.4v48.3M78 157.4h4"/>
<path d="M78.1 156.9v49.4M78.1 156.9h3.8M78.1 156.9l-.1 .1M81.9 152h23.8M81.9 156.9v49.4M81.9 156.9l.1 .5M82 157.4l.2 51M82 157.1h12.1M82 158.6h2.3M84.3 158.6v2l18.5-.1v2h-.2M84.3 157.1v1.5M84.3 158.9h19.8"/>
<path d="M93.7 151.9l.6 .1-.6 .2zM94.1 156h6.1v2.1h-6.1zM94.3 152l.6-.1v.3zM94.3 150v45.4M96 156v-1.8h2.5v1.8M100.2 157.1h3.9v2.6h-1M102.6 158.9h.1M102.6 158.9v1.4M102.6 157.1l.2-.7h7.8v2h-5.4M103.2 156.4v-1.8h7v1.8M104.1 159.4h-1v.9M104.1 157.3h.4v1.9h-.4"/>
<path d="M104.1 158.3h1.1M104.3 157.3v1.9M104.5 157.3h.7v1M105.2 158.3v.9h-.7M109.1 154.6v1.8M110.6 158.3h.7v8.8M127.1 151.9l.6 .1-.6 .2zM127.7 152l.6-.1v.3zM127.7 150v45.4M172.6 152h-61.6M177.9 152h59.4M230.9 151.9l.6 .1-.6 .2z"/>
<path d="M231.5 152l.6-.1v.3zM231.5 150v34.1M247.5 151.9l.6 .1-.6 .2zM248.1 152l.6-.1v.3zM248.1 150v43.7M258 152h-17.2M261.5 152h12.3M273.2 151.9l.6 .1-.6 .2zM273.8 150v58.2M67.1 169.9h1.6M67.1 169.9v23.3M68.7 169.9v23.3"/>
<path d="M82 175.6h2.3M84.3 175.6v1.5M84.3 175.2h18.3M84.3 160.4h18.3M102.6 161.5v1.3h.5M102.6 160.4v1.1M102.6 161.5h.1M102.6 173.7h.1M102.6 173.7v1.1M102.6 175.2v1.9M102.6 175.1h.2v2M102.6 160.3v.1"/>
<path d="M102.6 174.8v.4M102.6 161.5h.9M102.6 174.8h.5M102.6 160.3h.5M102.6 176.1h.9M102.8 160.6h.7v.9M102.8 175.2h.7v.9M103.1 162.5v.3M103.1 174.8v.4M103.1 160.3v.3M103.1 162.8v8.5h1v2.4h-19.8M103.1 177v.1"/>
<path d="M103.1 167.1h8.2M103.5 161.5v1h-.7M103.5 176.1v.9h-.7M104.1 173.6h-19.8v2M104.1 171.5l.4 .1v1.9h-.2M104.1 173.8h-1v1M104.1 175.9v1.2h-22.1M104.1 172.5h1.1M104.3 171.5v2h-.2M104.3 175.9v1M104.5 171.6h.7v.9M104.5 175.9v1h-.4"/>
<path d="M105.2 172.5v.9h-.7M105.2 175.9v.9h-.7M111.3 167.1v8.8h-7.8M179.4 178.6l2 6.4M179.6 178.6l2 6.4-4 4 4 12.8-4 4 2 6.4M179.7 178.5l1 3.2M189.4 178.6l2 6.4M189.6 178.6l2 6.4-4 4 4 12.8-4 4 2 6.4M189.7 178.5l2 6.4M66.3 193.2v5.1l1.2 6.6M66.3 193.2h.8M67.1 193.2l.1 4.6 .8 6.6"/>
<path d="M67.1 193.2h1.6M68.7 193.2l.2 4.5 .7 6.6M82 182.8h4M82.2 182.4v26M82.2 182.4h3.6M82.2 182.4l-.2 .2M85.8 182.4v26M85.8 182.4l.2 .2M86 190.7h.1M86 186.8h93.8M86 187.1h93.5M86 182.5h94.8"/>
<path d="M86 181.9h94.6M86 190.7h92.1M93.5 195.4h31.4M95.2 195.4l.6-.1v.3zM106.5 192.3l-1.1 2.8M108.4 181.2v.2M108.4 181.4h.8M108.6 180.9h.4M109.3 181.2v.2M116.3 181.7a.5 .5 0 0 1-.2-.7 .5 .5 0 0 1 .8 0 .5 .5 0 0 1-.2 .7M117.4 180.2h.5M117.7 180.2v1.5"/>
<path d="M118.5 192.6h2.3M118.7 181.7a.5 .5 0 0 1-.2-.7 .5 .5 0 0 1 .7 0 .5 .5 0 0 1-.2 .7M118.8 193.5l.8 1.4M119.6 192.6v2.3M120.5 193.5l-.9 1.4M126.1 181.2v.2M126.9 183.7l-.1 .2M126.9 181.2v.2h-.8M127.7 180.6l-.4-.5h-9.2l-.4 .5-.4-.5h-9.2l-.4 .4v1.2M177.4 189l4 12.9M177.7 188.9l4 12.9M177.9 190.1h-91.9"/>
<path d="M180.5 181.7h-94.5v27.4h92.5M180.7 181.7l1 3.2zM181.4 184.9l-4 4M181.7 185.1l-4 4M187.4 189l4 12.9M187.7 188.9l4 12.9M187.9 190.1h81.9M188.1 190.7h81.7M189.4 187.1h80.4M189.8 186.8h80M190.6 181.9h79.2M190.8 182.5h79"/>
<path d="M191.4 184.9l-4 4M191.7 185.1l-4 4M238.1 180.6l.4-.5h9.2l.4 .5M238.4 180.2h-.3v1.5M239.1 181.7a.5 .5 0 0 1-.2-.7 .5 .5 0 0 1 .8 0 .5 .5 0 0 1-.2 .7M246.6 181.2v.2M247.2 194.8l1.3-.2a.83 .83 0 0 1 .8 .8 .83 .83 0 0 1-.8 .8 1.22 1.22 0 0 1-1.5-.4zM247.3 195.4h1.7M247.3 183.7l-.1 .2M247.3 181.2v.2h-.7M248.1 194.6v1.6M248.1 184.1h31.5"/>
<path d="M269.8 181.7v27.4M269.8 182.6h3.8M269.8 182.4h3.8M273.6 182.4l.2 .2h-.2M273.6 182.4v.2M273.6 182.6v25.6M277.7 184.1l.1 .6h-.3zM277.7 184.1v9.1M277.7 196.7v10.1M280.9 181.7l.2 .6h-.4zM280.9 181.7v11.5M280.9 196.7v12.4"/>
<path d="M282.9 181.7h-92.4M335.7 191.4h7.9M337.5 195.9h.3l-.1 .6zM337.7 191.4v7M337.7 191.4l.1 .6h-.3zM341.7 189.8l.6-.1v.3zM341.7 187.8v3.6a2.5 2.5 0 0 0-2.5 2.6 2.5 2.5 0 0 0 2.5 2.5M341.7 189.8h4.9M343 189.7l.6 .1-.6 .2zM343.6 191.4a2.5 2.5 0 0 1 2.5 2.6 2.5 2.5 0 0 1-2.5 2.5h-7.9M343.6 187.8v3.6M355.7 191.9h10.2"/>
<path d="M67.5 204.9a1.8 1.8 0 0 0 2.1 1.4M68 204.4v.4M68 204.8l.1 .4M68 204.8l-.5 .1M68.1 205.2a1.66 1.66 0 0 0 1.5 1.1M68.1 205.2h4.3M69.6 204.3l-1.6 .1M69.6 204.3h3.8v1.6M72.5 204.4v1.7M72.5 204.4h.9M72.5 206.1h.9M73.4 205.9v.4"/>
<path d="M73.4 205.9h4.6M73.9 214.7l-1.2 2.9M78 206.2l-8.4 .1M78 205.7v.5M78 205.7h4M78 206.2l.1 .1M78.1 206.3h3.8M82 206.2l-.1 .1M82 208h4M82.2 208.4h3.6M85.2 211.6h2.3M85.5 212.4l.9 1.4"/>
<path d="M86 208.4h92.3M86 204.1h93.3M86 203.8h93.6M86 208.2l-.2 .2M86.4 211.6v2.2M87.2 212.4l-.8 1.4M94.3 205.8l.1 1.8M94.4 207.6l.2 .6h-.3zM94.4 207.6l.6 6.7h-24.2M177.4 205.9l2 6.4M177.7 205.8l2 6.4M181.4 201.7l-4 4"/>
<path d="M181.7 201.9l-4 4M187.4 205.9l2 6.4M187.7 205.8l2 6.4M188.3 208.4h85.3M188.6 209.1h94.3M189.3 204.1h80.5M189.6 203.8h80.2M191.4 201.7l-4 4M191.7 201.9l-4 4M248.1 207.6l.1 .6h-.3zM248.1 206.8h31.5M248.1 205.8l-.1 8.5h22.6"/>
<path d="M251.8 214.7l-1.1 2.9M261.4 211.6h2.3M261.7 212.4l.9 1.4M262.6 211.6v2.2M263.4 212.4l-.8 1.4M269.8 208.2h3.8M273.6 208.2h.2M273.6 208.2v.2M273.8 208.2l-.2 .2M277.5 206.2h.3l-.1 .6zM280.7 208.5h.4l-.2 .6zM4 245.2h123v47.8"/>
<path d="M4 253.7h123M4 259.4h123M52.4 245.2v47.8M83.5 253.7v5.7M104.7 253.7v5.7M216 253h200M216 248h65M216 258h65M228.6 243v15M255.2 243v15M281 243v50M296 243v30"/>
<path d="M346 243v30M361 243v30M381 253v20M392 253v20M416 243h-200v50M4 265h123M4 270.6h123M4 276.2h123M84.9 279.3h1.3M85.5 278.6v1.3M216 278h65M216 273h200"/>
<path d="M216 263h165M216 268h65M231 263v15M256 263v15M311 273v20M393.4 260.5l9-2.5v10l-9-2.5zM4 281.8h123M4 287.4h123M83.5 287.4v5.6M84.9 280.6h1.3M104.7 287.4v5.6M267.4 287.2h1.2"/>
<path d="M267.4 286h1.2M268 285.5v1.1"/>
<circle cx="87.8" cy="37" r=".96"/>
<circle cx="87.8" cy="37" r="1"/>
<circle cx="94.3" cy="30.7" r=".9"/>
<circle cx="104.8" cy="31.2" r="1.01"/>
<circle cx="104.8" cy="31.2" r=".84"/>
<circle cx="111.2" cy="31.2" r="1.12"/>
<circle cx="111.2" cy="31.2" r="1.14"/>
<circle cx="117.3" cy="31.2" r=".83"/>
<circle cx="117.3" cy="31.2" r=".42"/>
<circle cx="117.3" cy="31.2" r="1"/>
<circle cx="123.5" cy="31.2" r="1.15"/>
<circle cx="123.5" cy="31.2" r="1.13"/>
<circle cx="129.8" cy="31.2" r="1"/>
<circle cx="129.8" cy="31.2" r=".83"/>
<circle cx="161" cy="30.7" r=".91"/>
<circle cx="198.1" cy="30.7" r=".91"/>
<circle cx="231.4" cy="30.7" r=".9"/>
<circle cx="248.1" cy="30.7" r=".91"/>
<circle cx="268" cy="37" r=".94"/>
<circle cx="268" cy="37" r=".99"/>
<circle cx="87.8" cy="47" r=".95"/>
<circle cx="87.8" cy="47" r=".99"/>
<circle cx="94.3" cy="53.3" r=".89"/>
<circle cx="104.8" cy="52.8" r=".84"/>
<circle cx="104.9" cy="52.8" r="1.01"/>
<circle cx="111.2" cy="52.8" r="1.12"/>
<circle cx="111.2" cy="52.8" r="1.14"/>
<circle cx="117.3" cy="52.8" r=".43"/>
<circle cx="117.3" cy="52.8" r=".83"/>
<circle cx="117.3" cy="52.8" r="1"/>
<circle cx="123.5" cy="52.8" r="1.15"/>
<circle cx="123.5" cy="52.8" r="1.13"/>
<circle cx="129.8" cy="52.8" r=".83"/>
<circle cx="129.8" cy="52.8" r="1"/>
<circle cx="130.1" cy="59.9" r=".98"/>
<circle cx="161" cy="53.3" r=".9"/>
<circle cx="198.1" cy="53.3" r=".9"/>
<circle cx="231.4" cy="53.3" r=".89"/>
<circle cx="239.3" cy="56.1" r=".9"/>
<circle cx="239.3" cy="56.1" r=".87"/>
<circle cx="268" cy="47" r=".95"/>
<circle cx="268" cy="47" r="1"/>
<circle cx="113.2" cy="107.4" r=".91"/>
<circle cx="113.2" cy="107.4" r=".34"/>
<circle cx="113.2" cy="107.4" r="1"/>
<circle cx="116" cy="107.4" r=".9"/>
<circle cx="116" cy="107.4" r=".86"/>
<circle cx="118.7" cy="107.4" r=".89"/>
<circle cx="118.7" cy="107.4" r=".86"/>
<circle cx="126.3" cy="110.6" r="1"/>
<circle cx="126.3" cy="110.6" r=".87"/>
<circle cx="126.3" cy="110.5" r=".9"/>
<circle cx="239.4" cy="110.6" r="1"/>
<circle cx="239.4" cy="110.6" r=".86"/>
<circle cx="239.5" cy="110.6" r=".9"/>
<circle cx="246.8" cy="110.6" r="1"/>
<circle cx="246.8" cy="110.6" r=".87"/>
<circle cx="246.8" cy="110.5" r=".9"/>
<circle cx="268.1" cy="115.8" r=".95"/>
<circle cx="268.1" cy="115.7" r="1"/>
<circle cx="321.6" cy="108.2" r=".96"/>
<circle cx="324.4" cy="107.6" r=".92"/>
<circle cx="329.8" cy="116.4" r="8.8"/>
<circle cx="335.4" cy="107.4" r=".98"/>
<circle cx="335.4" cy="107.4" r=".92"/>
<circle cx="338" cy="108.2" r=".97"/>
<circle cx="338.6" cy="111" r=".92"/>
<circle cx="321" cy="121.9" r=".93"/>
<circle cx="321.6" cy="124.7" r=".96"/>
<circle cx="324.2" cy="125.4" r=".92"/>
<circle cx="335.3" cy="125.3" r=".91"/>
<circle cx="338" cy="124.7" r=".97"/>
<circle cx="338.8" cy="122" r=".92"/>
<circle cx="347.1" cy="120.1" r="1.33"/>
<circle cx="347.1" cy="120.1" r="1.13"/>
<circle cx="347.1" cy="127.6" r="1.13"/>
<circle cx="347.1" cy="127.6" r="1.34"/>
<circle cx="347.1" cy="127.6" r="1.16"/>
<circle cx="347.1" cy="120.1" r="1.49"/>
<circle cx="347.1" cy="127.6" r="1.5"/>
<circle cx="369.1" cy="120.1" r="1.5"/>
<circle cx="369.1" cy="120.1" r="1.33"/>
<circle cx="369.1" cy="127.6" r="1.17"/>
<circle cx="369.1" cy="120.1" r="1.17"/>
<circle cx="369.1" cy="127.6" r="1.51"/>
<circle cx="369.1" cy="127.6" r="1.13"/>
<circle cx="369.1" cy="120.1" r="1.13"/>
<circle cx="369.1" cy="127.6" r="1.34"/>
<circle cx="94.3" cy="195.4" r=".84"/>
<circle cx="94.3" cy="184.1" r=".89"/>
<circle cx="105.9" cy="193.7" r=".99"/>
<circle cx="108.8" cy="181.3" r=".42"/>
<circle cx="116.5" cy="181.3" r=".4"/>
<circle cx="118.8" cy="181.3" r=".41"/>
<circle cx="126.5" cy="181.3" r=".42"/>
<circle cx="127.7" cy="184.1" r=".9"/>
<circle cx="127.7" cy="195.4" r=".84"/>
<circle cx="161" cy="184.1" r=".9"/>
<circle cx="198.1" cy="184.1" r=".9"/>
<circle cx="231.4" cy="184.1" r=".89"/>
<circle cx="239.3" cy="181.3" r=".41"/>
<circle cx="246.9" cy="181.3" r=".42"/>
<circle cx="247.8" cy="195.4" r="2.42"/>
<circle cx="248.1" cy="184.1" r=".9"/>
<circle cx="73.3" cy="216.1" r="1"/>
<circle cx="94.3" cy="206.7" r=".9"/>
<circle cx="127.7" cy="206.7" r=".91"/>
<circle cx="161" cy="206.7" r=".91"/>
<circle cx="198.1" cy="206.7" r=".91"/>
<circle cx="231.4" cy="206.7" r=".9"/>
<circle cx="248.1" cy="206.7" r=".91"/>
<circle cx="251.3" cy="216.1" r=".99"/>
</g>
<path d="M412.4 262.3a2.5 2.5 0 0 0-4.1-1.1 2.5 2.5 0 0 0 1 4.2 2.5 2.5 0 0 0 3.2-2.9l-.1-.2" fill="none" stroke="#000" stroke-width=".3" stroke-dasharray="30.5 1.3 1.3 1.3" stroke-dashoffset="24.5" stroke-linecap="butt"/>
<path d="M414.8 261.5a5 5 0 0 0-8.3-2 5 5 0 0 0 2.2 8.3 5 5 0 0 0 6.2-6l-.1-.3" fill="none" stroke="#000" stroke-width=".3" stroke-dasharray="30.5 1.3 1.3 1.3" stroke-dashoffset="16.7" stroke-linecap="butt"/>
<g fill="none" stroke="#000" stroke-width=".3" stroke-dasharray="6.3 1.3 1.3 1.3 5.1">
<path d="M179.6 25.1l2 6.5M181.6 31.6l-4 4M189.6 25.1l2 6.5M191.6 31.6l-4 4M177.6 52.4l2 6.4M181.6 48.4l-4 4M187.6 52.4l2 6.4M191.6 48.4l-4 4M179.6 105.8l2 4.9M181.6 110.7l-4 4M189.6 105.8l2 4.9M191.6 110.7l-4 4"/>
<path d="M177.6 128.5l2 4.9M181.6 124.5l-4 4M187.6 128.5l2 4.9M191.6 124.5l-4 4M179.6 178.6l2 6.4M189.6 178.6l2 6.4M181.6 185l-4 4M191.6 185l-4 4M177.6 205.8l2 6.4M181.6 201.8l-4 4M187.6 205.8l2 6.4M191.6 201.8l-4 4"/>
</g>
<path d="M177.6 114.7l4 9.8M187.6 114.7l4 9.8" fill="none" stroke="#000" stroke-width=".3" stroke-dasharray="6.3 1.3 1.3 1.3 5.1" stroke-dashoffset="5.5"/>
<path d="M177.6 35.6l4 12.8M187.6 35.6l4 12.8M177.6 189l4 12.8M187.6 189l4 12.8" fill="none" stroke="#000" stroke-width=".3" stroke-dasharray="6.3 1.3 1.3 1.3 5.1" stroke-dashoffset="4.1"/>
<path d="M358.2 116.4v15.5" fill="none" stroke="#000" stroke-width=".3" stroke-dasharray="30.5 1.3 1.3 1.3" stroke-dashoffset="24.6"/>
<path d="M247.3 195.4h-.8M248.1 196.2v.9M248.1 194.6v-.9M249 195.4h.8" fill="none" stroke="#000" stroke-width=".3" stroke-dasharray="30.5 1.3 1.3 1.3"/>
<path d="M410 255.7v14.9" fill="none" stroke="#000" stroke-width=".3" stroke-dasharray="30.5 1.3 1.3 1.3" stroke-dashoffset="25"/>
<path d="M403.4 263l12.6-.1" fill="none" stroke="#000" stroke-width=".3" stroke-dasharray="30.5 1.3 1.3 1.3" stroke-dashoffset="26.1"/>
<path d="M216 248v5" fill="none" stroke="#000" stroke-width=".3" stroke-dasharray="30.5 1.3 1.3 1.3" stroke-dashoffset="29.9"/>
<path d="M91.5 52.8v-21.7M117.4 52.8v-21.7M237.8 52.8v-21.7M263.6 52.8v-21.7" fill="none" stroke="#f00" stroke-width=".3" stroke-dasharray="30.5 1.3 1.3 1.3" stroke-dashoffset="21.6"/>
<g fill="#000">
<path d="M344 129.1l.6-.2-.4 .5z"/>
<path d="M137.2 31.2l.1 .6h-.3zM137 52.2h.3l-.1 .6z"/>
<path d="M273.2 26.4l.6 .2-.6 .1zM263.6 26.6l.6-.2v.3zM237.2 18.2l.6 .1-.6 .2zM117.3 18.3l.6-.1v.3zM273.2 151.9l.6 .1-.6 .2zM248.1 152l.6-.1v.3z"/>
<path d="M66.3 101.5l.7-.2v.3zM273.2 101.3l.6 .2-.6 .1zM104.8 26.1l.6-.1v.3zM129.2 26l.6 .1-.6 .2zM94.8 22.5l.6-.2v.3zM139.2 22.3l.6 .2-.6 .1zM105.3 53.5l.1 .6 .3-.1zM117.5 53.7l.1 .6 .3-.1zM66.3 22.5l.7-.1v.3zM90.9 22.4l.6 .1-.6 .2zM66.3 18.3l.7-.1v.3zM116.7 18.2l.6 .1-.6 .2zM231.5 152l.6-.1v.3zM247.5 151.9l.6 .1-.6 .2zM94.4 207.6l-.1 .6h.3zM248.1 207.6l-.2 .6h.3zM95.2 195.4l.6 .2v-.3zM66.3 152l.7-.1v.3zM93.7 151.9l.6 .1-.6 .2z"/>
<path d="M358.1 132.9l.6-.2v.3zM371.2 132.7l.6 .2-.6 .1z"/>
<path d="M357.5 132.7l.6 .2-.6 .1zM344.6 132.9l.6-.2v.3z"/>
<path d="M378.7 129.6h.3l-.1 .6zM378.9 104.2l.1 .6h-.3z"/>
<path d="M94.3 152l.6-.1v.3zM127.1 151.9l.6 .1-.6 .2z"/>
<path d="M127.7 152l.6-.1v.3zM230.9 151.9l.6 .1-.6 .2z"/>
<path d="M277.7 184.1l.1 .6h-.3zM277.5 206.2h.3l-.1 .6zM280.9 181.7l.2 .6h-.4zM280.7 208.5h.4l-.2 .6z"/>
<path d="M337.7 191.4l.1 .6h-.3zM337.5 195.9h.3l-.1 .6z"/>
<path d="M343 189.7l.6 .1-.6 .2zM341.7 189.8l.6-.1v.3z"/>
</g>
<g font-size="6.3">
<text x="282.1" y="250.3">名称</text>
<text x="347.1" y="250.3">图号</text>
<text x="282.1" y="260.3">材质</text>
<text x="347.1" y="260.3">质量</text>
<text x="383.3" y="262.1">视</text>
<text x="383.3" y="269.9">图</text>
<text x="282.1" y="270.3">版次</text>
<text x="347.1" y="270.3">比例</text>
</g>
<g font-size="4.2">
<text x="4.8" y="237.6">注意：1.行走平行度（正面+侧面），450行程内，≤±0.03mm，1000行程内，≤±0.05mm。</text>
<text x="12.2" y="243.3">2.本体形变，450行程内，≤±0.03mm，1000行程内，≤±0.05mm。</text>
<text x="18.6" y="251.3">型号/规格</text>
<text x="70.6" y="251.3">GTH8-550-BL-M20-C4</text>
<text x="301.9" y="249.5">GTH8-550-BL-M20-C4</text>
<text x="14.4" y="258.3">螺杆型号/规格</text>
<text x="19.7" y="263.9">有效行程</text>
<text x="63.7" y="258.3">1605</text>
<text x="86.5" y="263.9">550</text>
<text x="89.9" y="258.3">1610</text>
<text x="111.7" y="258.3">1620</text>
<text x="19.7" y="269.5">精度等级</text>
<text x="87.6" y="269.5">C7</text>
<text x="259" y="267">2022/9/23</text>
<text x="19.7" y="275.2">马达容量</text>
<text x="70.6" y="275.2">200/400W（无刹车）</text>
<text x="15.4" y="280.8">重复定位精度</text>
<text x="86.7" y="280.8">0.02</text>
<text x="9.1" y="286.4">感应开关方式及数量</text>
<text x="72.7" y="286.4">外挂型三只（C4）</text>
<text x="15.5" y="292">建议最快速度</text>
<text x="60.5" y="292">250MM/S</text>
<text x="86.7" y="292">500MM/S</text>
<text x="106.4" y="292">1000MMM/S</text>
</g>
<g font-size="4.1">
<text x="359.8" y="190.7">I</text>
<text x="251.2" y="196.9">I</text>
<text x="355.7" y="195.9">1 : 1</text>
</g>
<g font-size="3.5">
<text x="29" y="23.8">75.50 滑台极限位置 1</text>
<text x="81" y="19.6">153 滑台原点位置</text>
<text x="119.3" y="23.7">135</text>
<text x="171.6" y="19.6">550 有效行程</text>
<text x="120.2" y="27.4">75</text>
<text x="275.6" y="27.8">30.50 滑台极限位置 1</text>
<text x="138.5" y="43.3" transform="rotate(-90 138.5 43.3)">65</text>
<text x="121.3" y="61.1">2 x</text>
<text x="133.1" y="61.1">5</text>
<text x="141.4" y="61.1">8</text>
<text x="115.4" y="67.8">4 x M6 贯穿</text>
<text x="181.3" y="102.7">811</text>
<text x="380.2" y="119.8" transform="rotate(-90 380.2 119.8)">78</text>
<text x="326.8" y="134.1">基准面</text>
<text x="347.2" y="134.1">40.70</text>
<text x="363.8" y="134.1">41</text>
<text x="78.4" y="153.3">84</text>
<text x="105.7" y="153.3">100</text>
<text x="172.6" y="153.3">500</text>
<text x="237.3" y="153.3">50</text>
<text x="258" y="153.3">77</text>
<text x="346.6" y="191.1">2</text>
<text x="97.2" y="194.9">2 x</text>
<text x="108.7" y="194.9">5 H7</text>
<text x="122.6" y="194.9">4</text>
<text x="278.9" y="196.7" transform="rotate(-90 278.9 196.7)">68</text>
<text x="282.2" y="196.7" transform="rotate(-90 282.2 196.7)">82</text>
<text x="337.2" y="209" transform="rotate(-90 337.2 209)">+0.012</text>
<text x="340.7" y="207.2" transform="rotate(-90 340.7 207.2)">0</text>
<text x="70.8" y="213.9">12 x M6</text>
<text x="89.2" y="213.9">15</text>
<text x="250.5" y="213.9">4 x M6</text>
<text x="265.4" y="213.9">15</text>
<text x="340.7" y="212.5" transform="rotate(-90 340.7 212.5)">5</text>
<text x="76" y="217.4">5.40 贯穿</text>
<text x="254" y="217.4">5.40 贯穿</text>
<text x="221.4" y="246.8">1</text>
<text x="221.4" y="251.8">2</text>
<text x="218.8" y="256.8">序号</text>
<text x="232.2" y="256.8">修 订 版 次</text>
<text x="257.5" y="256.8">设计变更编号</text>
<text x="228.2" y="261.8">设</text>
<text x="240.1" y="261.8">计</text>
<text x="252" y="261.8">变</text>
<text x="263.9" y="261.8">更</text>
<text x="219.1" y="266.7">设 计</text>
<text x="368.3" y="269.3">1:3</text>
<text x="219.1" y="271.7">校 核</text>
<text x="219.1" y="276.7">批 准</text>
<text x="222.9" y="282.7">技术要求：</text>
<text x="231.8" y="287.3">1、未标注公差全部 0.1</text>
<text x="231.7" y="291.8">2、未标注倒角全部C0.3</text>
</g>
</svg>
